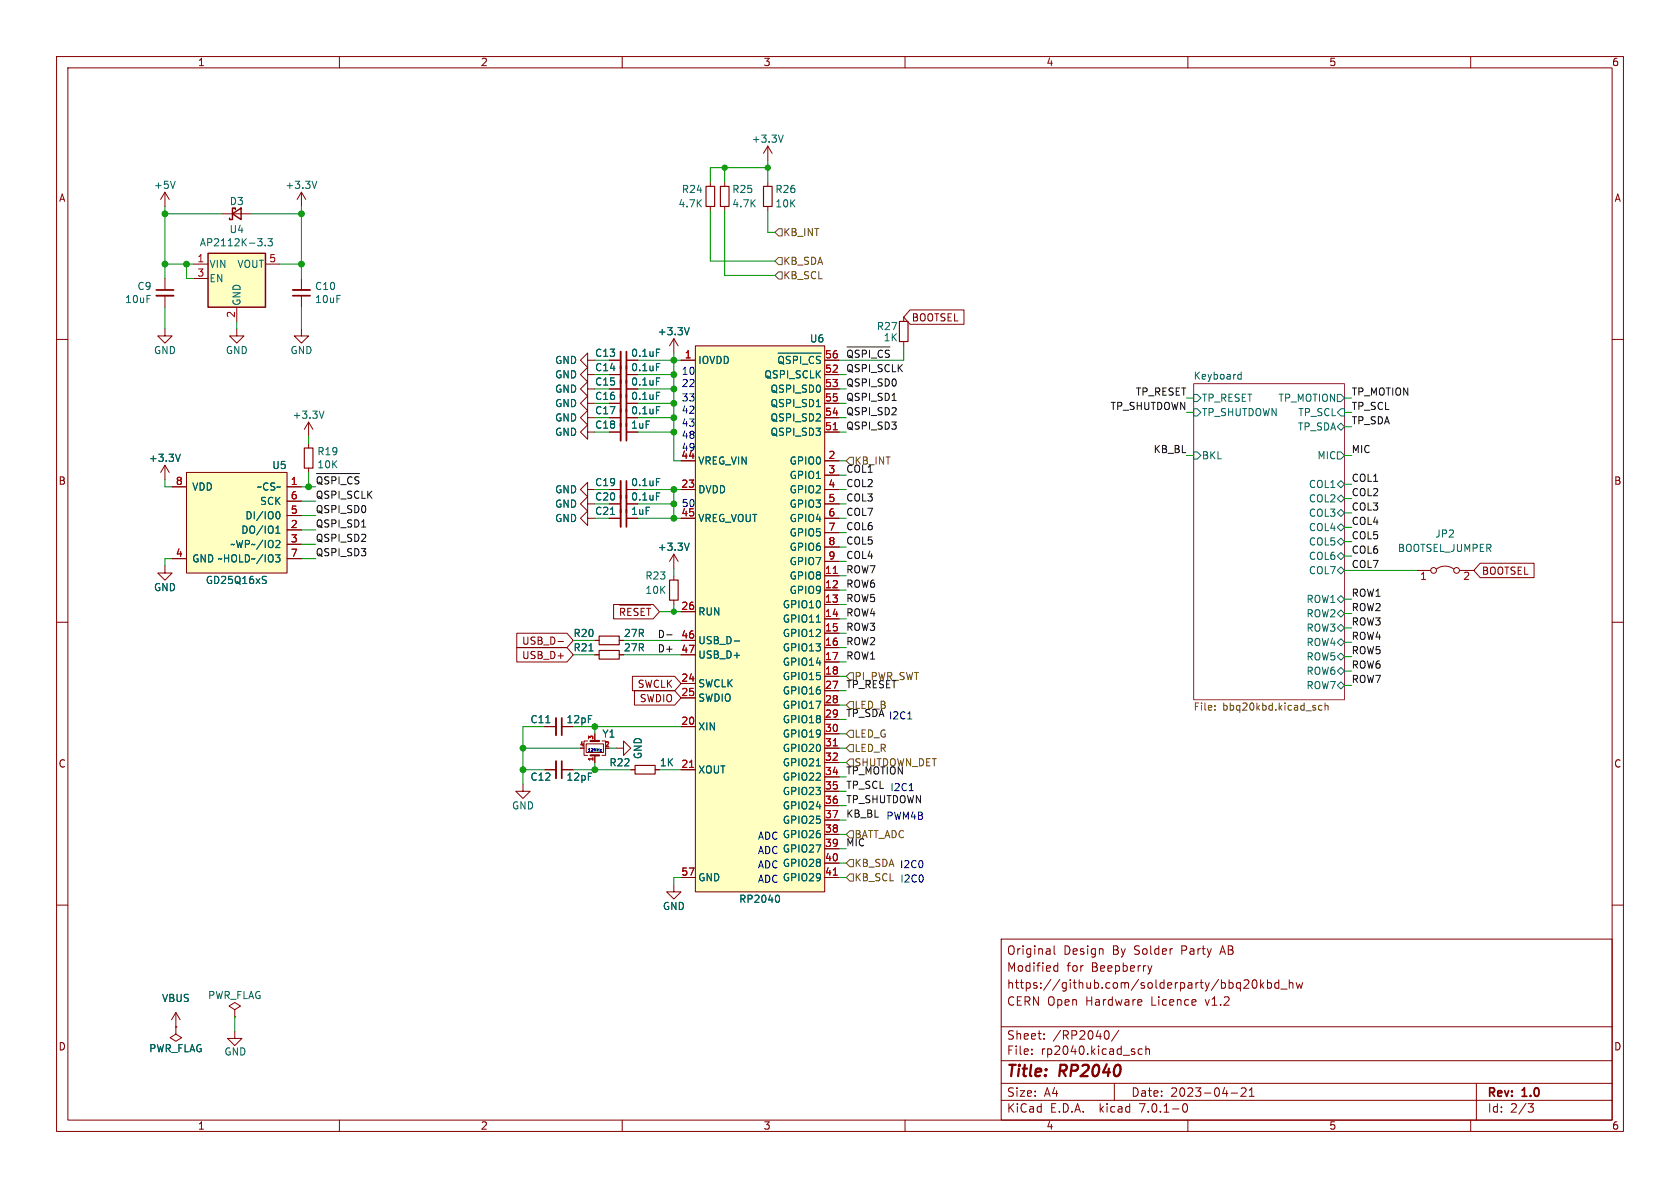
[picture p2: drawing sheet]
<svg xmlns="http://www.w3.org/2000/svg" width="297mm" height="210mm" viewBox="0 0 297 210" stroke-linecap="round" stroke-linejoin="round" font-family="sans-serif">
<g fill="none" stroke="#840000" stroke-width=".18">
<path d="M10 10h277v190h-277zM12 12h273v186h-273zM60 10v2M110 10v2M160 10v2M210 10v2M260 10v2M29.2 34l-.8 1.3M29.2 34v2.5M29.2 34l.7 1.3M39.3 37.8h5.1M53.3 34l-.8 1.3"/>
<path d="M53.3 34v2.5M53.3 34l.8 1.3M125.6 32.2v.7M125.6 36.5v.8M128.1 32.2v.7M128.1 36.5v.8M135.7 25.8v2.6M135.7 32.2v.7M135.7 36.5v.8M135.7 25.8l-.7 1.3M135.7 25.8l.8 1.3M10 60h2"/>
<path d="M29.2 58.1v1.3h1.2l-1.2 1.3-1.3-1.3h1.3M29.2 49.2v2.1M29.2 52.3v2M34.2 46.7h2.6M34.2 49.2h2.6M41.9 58.1v1.3h1.2l-1.2 1.3-1.3-1.3h1.3M41.9 54.3v2.5M46.9 46.7h2.6M53.3 58.1v1.3h-1.3l1.3 1.3 1.3-1.3h-1.3M53.3 49.2v2.1M53.3 52.3v2M119.1 59.9v2.5"/>
<path d="M119.1 59.9l-.7 1.2M119.1 59.9l.8 1.2M159.8 56.1v.7M160.9 54.8h9.5v2.5h-9.5l-1.1-1.2zM285 60h2M54.6 74.6v2.6M54.6 78.4v.8M54.6 74.6l.7 1.3M54.6 74.6l-.8 1.3M103.9 76.4v-1.3l-1.3 1.3 1.3 1.2v-1.2h1.3M103.9 73.8v-1.2l-1.3 1.2 1.3 1.3v-1.3h1.3M103.9 68.8v-1.3l-1.3 1.3 1.3 1.2v-1.2h1.3"/>
<path d="M103.9 63.7v-1.3l-1.3 1.3 1.3 1.2v-1.2h1.3M103.9 66.2v-1.3l-1.3 1.3 1.3 1.3v-1.3h1.3M103.9 71.3v-1.3l-1.3 1.3 1.3 1.3v-1.3h1.3M107.7 66.2h2M107.7 68.8h2M107.7 63.7h2M107.7 71.3h2M107.7 73.8h2M107.7 76.4h2M110.7 66.2h2.1M110.7 68.8h2.1M110.7 63.7h2.1"/>
<path d="M110.7 71.3h2.1M110.7 73.8h2.1M110.7 76.4h2.1M120.4 63.7h2.5M122.9 61.1h22.9v96.6h-22.9zM145.8 66.2h2.5M145.8 68.8h2.5M145.8 63.7h2.5M145.8 71.3h2.5M145.8 73.8h2.5M145.8 76.4h2.5M159.8 60.4v.7"/>
<path d="M29.2 82.2v2.6M29.2 82.2l-.8 1.3M29.2 82.2l.7 1.3M30.4 86.1h2.6M30.4 98.8h2.6M33 83.5h17.7v17.8h-17.7zM50.7 86.1h2.6M50.7 93.7h2.6M50.7 96.2h2.6M50.7 98.8h2.6M50.7 91.1h2.6M50.7 88.6h2.6"/>
<path d="M54.6 82.8v.7M103.9 86.5v-1.2l-1.3 1.2 1.3 1.3v-1.3h1.3M103.9 89.1v-1.3l-1.3 1.3 1.3 1.2v-1.2h1.3M103.9 91.6v-1.3l-1.3 1.3 1.3 1.3v-1.3h1.3M107.7 89.1h2M107.7 91.6h2M107.7 86.5h2M110.7 89.1h2.1M110.7 91.6h2.1M110.7 86.5h2.1M119.1 98l-.7 1.2M119.1 98v2.5"/>
<path d="M119.1 98l.8 1.2M120.4 91.6h2.5M120.4 86.5h2.5M120.4 81.5h2.5M145.8 89.1h2.5M145.8 91.6h2.5M145.8 86.5h2.5M145.8 81.5h2.5M145.8 84h2.5M145.8 94.2h2.5M145.8 96.7h2.5M145.8 99.2h2.5"/>
<path d="M261.7 99.6h9.5v2.5h-9.5l-1.1-1.3zM10 110h2M29.2 100v1.3h-1.3l1.3 1.3 1.2-1.3h-1.2M91.4 111.9h8.8l1.1 1.3-1.1 1.3h-8.8zM91.4 114.5h8.8l1.1 1.2-1.1 1.3h-8.8zM98.6 113.4h1M105.2 113.2h.7M105.2 115.7h.7M108.5 106.9h7l1.1 1.2-1.1 1.3h-7zM109.5 113.2h.7M109.5 115.7h.7M109.5 107h5.5"/>
<path d="M110.4 107.8l-.2-.3h-.5v1.3M111.6 107.5h-.6v1.3M111.8 119.6h7.5l1.1 1.2-1.1 1.3h-7.5zM112.8 107.6l-.5-.1-.2 .3M113.9 107.5h-.6v1.3M114.3 107.5h.7M114.7 107.5v1.3M119.1 101.8v.7M119.1 106.1v.8M120.4 113.2h2.5M120.4 115.7h2.5M120.4 108.1h2.5"/>
<path d="M145.8 101.8h2.5M145.8 104.3h2.5M145.8 106.9h2.5M145.8 109.4h2.5M145.8 111.9h2.5M145.8 114.5h2.5M145.8 117h2.5M145.8 119.6h2.5M250.4 100.8h2.5M253.9 100.6a2.54 2.54 0 0 1 3.1 0M258 100.8h2.6M285 110h2"/>
<path d="M92.5 138.6v1.3h1.2l-1.2 1.2-1.3-1.2h1.3M96.3 128.4h2M96.3 136.1h2M99.3 128.4h2M99.3 136.1h2M103.6 131.5h3.1v1.5h-3.1zM103.9 131h-.6v2.5h.6M105.2 129.7v1.3M105.2 133.5v1.3M106.4 131h.7v2.5h-.7M109 132.3h1.2v-1.3l1.3 1.3-1.3 1.2v-1.2M111.5 136.1h.8"/>
<path d="M112.2 122.1h7.1l1.1 1.3-1.1 1.2h-7.1zM115.8 136.1h.8M120.4 128.4h2.5M120.4 136.1h2.5M120.4 120.8h2.5M120.4 123.4h2.5M145.8 122.1h2.5M145.8 124.6h2.5M145.8 127.2h2.5M145.8 129.7h2.5M145.8 132.3h2.5M145.8 134.8h2.5"/>
<path d="M145.8 137.3h2.5M145.8 139.9h2.5M10 160h2M119.1 156.4v1.3h1.3l-1.3 1.2-1.2-1.2h1.2M120.4 155.1h2.5M145.8 142.4h2.5M145.8 145h2.5M145.8 147.5h2.5M145.8 150h2.5M145.8 152.6h2.5M145.8 155.1h2.5M285 160h2"/>
<path d="M31.1 179l-.8 1.3M31.1 179v2.5M31.1 179l.8 1.3M41.5 178.5l1-.6-1-.7-1 .7 1 .6v1.3M41.5 179.8h.1M177 166h108v32h-108zM186.4 167.2v1.3l.2 .2M186.4 171.6h.6M186.4 170.8h.6M187 170.2v1.5M201.6 176.7l.3 .4-.8 .1M201.8 177.6l-.2 .1"/>
<path d="M203.6 170.7l-.3 1M211.4 176.8v.3l-.7 .1M219.9 173.3l.6-.1 .2 .1 .1 .3-.9 1.1h.9M221.5 173.3l.2-.1a.81 .81 0 0 1 .6 .6 .81 .81 0 0 1-.3 .8l-.1 .1a.81 .81 0 0 1-.4-1.4zM222.9 173.2v1.5M223 174.1l.4 .6M223.4 173.7l-.5 .6M224.1 173.8l.4-.1 .3 .3v.4l-.2 .2h-.5M224.1 173.2v1.5M226.1 173.8l-.5-.1-.2 .3v.4l.1 .2h.6M226.1 173.2v1.5M226.4 174.8h1.2"/>
<path d="M227.9 173.8l.2-.1 .4 .1 .1 .9M227.9 173.2v1.5M229.1 173.7l.3 1 .3-.7 .3 .7 .3-1M31.1 181.5v1.3l1 .6-1 .7-1-.7 1-.6M31.1 181.5h.1M41.5 182.3v1.3h1.3l-1.3 1.2-1.3-1.2h1.3M60 198v2M110 198v2M160 198v2M177 194.5h108M177 191.5h108M177 187.5h108"/>
<path d="M177 181.5h108M182.4 186.3v.1M182.4 185.5v.1M184.6 183.6v.1M184.6 182.8v.1M195.6 182.2a.81 .81 0 0 1 .6 .6 .81 .81 0 0 1-.3 .8l-.3 .1M197 191.5v3M197.8 182.1l-1.3 2M201.9 185.5l-.4-.1-.3 .3v.4l.2 .2h.5M202.6 185.5l.2-.1 .3 .1 .1 .9M202.6 184.9v1.5M209.2 195.2l.2-.1a.81 .81 0 0 1 .6 .6 .81 .81 0 0 1-.3 .8l-.1 .1a.81 .81 0 0 1-.4-1.4z"/>
<path d="M210 198v2M217.6 193.2h1.2M219.4 192.4l.6-.1 .2 .1 .1 .3-.9 1.1h.9M220.9 193.8h.8M220.9 192.7l.4-.4v1.5M260 198v2M261 191.5v6.5M270.1 195.1h1l-.5 .6 .4 .1 .1 .5-.3 .3h-.4"/>
<circle cx="253.4" cy="100.8" r=".51"/>
<circle cx="257.5" cy="100.8" r=".51"/>
</g>
<path d="M211 67.8h26.7v55.9h-26.7z" fill="#fff" stroke="#fff" stroke-width=".18"/>
<path d="M211 67.8h26.7v55.9h-26.7z" fill="none" stroke="#840084" stroke-width=".18"/>
<g fill="none" stroke="#006464" stroke-width=".18">
<path d="M31 32l-.4 1.3M56 32l-.4 1.3M138.5 23.9l-.5 1.2M46.9 43.3v.2M47.4 42.2h.7l-.4 .5 .4 .1v.5l-.2 .2-.5-.2M121.8 57.9l-.4 1.3M57.3 72.7l-.4 1.2M116.1 64.3h.6M116.1 66.8h.6M116.1 61.7h.6M116.1 69.3h.6M116.1 71.9h.6"/>
<path d="M137.6 62.4h7.6M137.7 63.4a.42 .42 0 0 1 .4-.4 .42 .42 0 0 1 .4 .4M139.7 63.1l-.5-.1-.2 .2M141 63.2l-.2-.2h-.5v1.3M141.5 63v1.3M143.8 63.1l-.3-.1-.4 .3M144.3 71.9h.7M145 63.1l-.4-.1-.3 .2M211 69.7h.7l.6 .7-.6 .6h-.7zM211 79.9h.7l.6 .6-.6 .7h-.7zM211 72.3h.7l.6 .6-.6 .6h-.7zM219.1 66.2h.3"/>
<path d="M219.4 65.8v1.2M219.4 67h-.3M236.4 79.9h.7l.6 .6-.6 .7h-.7zM236.4 75.4l.7-.6 .6 .6-.6 .7zM236.4 69.7h.7l.6 .7-.6 .6h-.7zM237.1 72.3h.6v1.2h-.6l-.7-.6zM31.9 80.3l-.4 1.3M48.7 98.1h.8l-.4 .5 .3 .1 .1 .4-.3 .2h-.3M48.8 94.3h.7M48.8 93.4l.3-.4v1.3M48.9 90.6l.2-.1a.68 .68 0 0 1 .4 .6 .68 .68 0 0 1-.4 .6l-.2-.1M49.4 95.6l.1 .2-.1 .3-.7 .7h.8"/>
<path d="M116.1 87.1h.6M116.1 84.6h.6M121.8 96l-.4 1.3M236.4 98.3l.7-.6 .6 .6-.6 .6zM236.4 93.2l.7-.6 .6 .6-.6 .7zM236.4 88.1l.7-.6 .6 .6-.6 .7zM236.4 85.6l.7-.6 .6 .6-.6 .6zM236.4 90.7l.7-.7 .6 .7-.6 .6zM237.1 95.1l.6 .7-.6 .6-.7-.6zM46.6 101.9h.5M46.8 102.5l.3 .3-.3 .4M129.8 113.3h1"/>
<path d="M144.3 110h.7M236.4 118.6l.7-.6 .6 .6-.6 .7zM236.4 116.1l.7-.7 .6 .7-.6 .6zM236.4 113.5l.7-.6 .6 .6-.6 .7zM236.4 100.8l.7-.6 .6 .6-.6 .7zM236.4 108.5l.7-.7 .6 .7-.6 .6zM236.4 105.9l.7-.6 .6 .6-.6 .7zM236.4 111l.7-.6 .6 .6-.6 .6zM144.3 135.4h.7M236.4 121.2l.7-.7 .6 .7-.6 .6zM137.5 158.2a.79 .79 0 0 1 0 1.3"/>
</g>
<g fill="none" stroke="#725600" stroke-width=".18">
<path d="M137.6 48.1h.7v1.2h-.7l-.6-.6zM137.6 45.5h.7v1.3h-.7l-.6-.6zM137.6 40.4h.7v1.3h-.7l-.6-.6zM150.2 80.8h.7v1.3h-.7l-.6-.6zM150.2 118.9h.7v1.3h-.7l-.6-.6zM150.2 131.6h.7v1.3h-.7l-.6-.6zM150.2 124h.7v1.3h-.7l-.6-.7zM150.2 129.1h.7v1.3h-.7l-.6-.7zM150.2 134.2h.7v1.2h-.7l-.6-.6zM214.8 125.4v.1M214.8 124.8v.1M233.7 124.8l-.4-.1-.2 .2 .1 .6h.5"/>
<path d="M234.2 124.8l.2-.1 .3 .1 .1 .7M234.2 124.3v1.2M150.2 151.9h.7v1.3h-.7l-.6-.6zM150.2 154.5h.7v1.3h-.7l-.6-.7zM150.2 146.9h.7v1.2h-.7l-.6-.6z"/>
</g>
<path d="M124.8 32.9h1.5v3.6h-1.5zM127.4 32.9h1.5v3.6h-1.5zM135 32.9h1.5v3.6h-1.5zM159 56.8h1.5v3.6h-1.5zM53.8 79.2h1.5v3.6h-1.5zM105.9 112.4h3.6v1.6h-3.6zM105.9 115h3.6v1.5h-3.6zM118.4 102.5h1.5v3.6h-1.5zM112.3 135.3h3.5v1.5h-3.5z" fill="none" stroke="#840000" stroke-width=".2"/>
<path d="M41.1 37.8l1.5-1v2zM41.6 37v-.2h-.5v2h-.5v-.2M36.8 44.8h10.1v9.5h-10.1z" fill="none" stroke="#840000" stroke-width=".25"/>
<path d="M27.6 52.3h3.1M51.8 51.3h3M109.7 62.2v15.7M109.7 85v8.1M98.3 126.9v3.1M98.3 134.5v3.1" fill="none" stroke="#840000" stroke-width=".33"/>
<path d="M27.6 51.3h3.1M51.8 52.3h3M110.7 62.2v15.7M110.7 85v8.1M99.3 126.9v3.1M99.3 134.5v3.1" fill="none" stroke="#840000" stroke-width=".3"/>
<g fill="#ffffc2" stroke="#ffffc2" stroke-width=".18">
<path d="M36.8 44.8h10.1v9.5h-10.1z"/>
<path d="M33 83.5h17.7v17.8h-17.7z"/>
<path d="M122.9 61.1h22.9v96.6h-22.9z"/>
</g>
<path d="M147.3 76h.7M147.3 101.4h.7M121.9 135.7h.7M147.3 131.8h.7M147.3 154.7h.7" fill="none" stroke="#a90000" stroke-width=".18"/>
<path d="M104.4 133.5h1.5M104.4 131h1.5" fill="none" stroke="#840000" stroke-width=".38"/>
<path d="M149.7 61.3h7.6M56 83.7h7.6M117.9 112.2h.9" fill="none" stroke="#0f0f0f" stroke-width=".18"/>
<path d="M106.1 132.5h.3l-.3 .3h.3M160.5 127.1h.7M160.7 139.8h.8" fill="none" stroke="#0000c2" stroke-width=".18"/>
<g fill="none" stroke="#009600" stroke-width=".18">
<path d="M29.2 36.5v12.7M29.2 37.8h10.1M44.4 37.8h8.9M53.3 36.5v12.7M125.6 37.3v8.9h11.4M128.1 29.6v2.6M128.1 37.3v11.4h8.9M135.7 28.4v3.8M135.7 37.3v3.8h1.3M135.7 29.6h-10.1v2.6M29.2 54.3v3.8M29.2 46.7h5"/>
<path d="M33 46.7v2.5h1.2M41.9 56.8v1.3M49.5 46.7h3.8M53.3 54.3v3.8M54.6 77.2v1.2M112.8 63.7h7.6M112.8 71.3h6.3M112.8 66.2h6.3M112.8 68.8h6.3M112.8 73.8h6.3M112.8 76.4h6.3M119.1 62.4v19.1h1.3"/>
<path d="M148.3 71.3h1.3M148.3 66.2h1.3M148.3 68.8h1.3M148.3 73.8h1.3M148.3 76.4h1.3M159.8 61.1v2.6h-11.5M209.8 72.9h1.2M209.8 70.4h1.2M237.7 72.9h1.3M237.7 70.4h1.3M237.7 75.4h1.3M29.2 84.8v1.3h1.2"/>
<path d="M30.4 98.8h-1.2v1.2M53.3 96.2h2.5M53.3 91.1h2.5M53.3 93.7h2.5M53.3 88.6h2.5M53.3 86.1h2.5M53.3 98.8h2.5M54.6 83.5v2.6M112.8 91.6h7.6M112.8 86.5h7.6M112.8 89.1h6.3M119.1 86.5v5.1"/>
<path d="M148.3 91.6h1.3M148.3 81.5h1.3M148.3 86.5h1.3M148.3 84h1.3M148.3 99.2h1.3M148.3 96.7h1.3M148.3 94.2h1.3M148.3 89.1h1.3M209.8 80.5h1.2M237.7 80.5h1.3M237.7 88.1h1.3M237.7 85.6h1.3"/>
<path d="M237.7 93.2h1.3M237.7 90.7h1.3M237.7 98.3h1.3M237.7 95.8h1.3M101.3 115.7h3.9M101.3 113.2h3.9M110.2 115.7h10.2M110.2 113.2h10.2M116.6 108.1h3.8M119.1 100.5v1.3M119.1 106.9v1.2M148.3 111.9h1.3"/>
<path d="M148.3 106.9h1.3M148.3 109.4h1.3M148.3 104.3h1.3M148.3 101.8h1.3M148.3 119.6h1.3M148.3 114.5h1.3M148.3 117h1.3M237.7 105.9h1.3M237.7 108.5h1.3M237.7 111h1.3M237.7 116.1h1.3M237.7 118.6h1.3"/>
<path d="M237.7 113.5h1.3M237.7 100.8h12.7M92.5 136.1h3.8M92.5 132.3h10.1M96.3 128.4h-3.8v10.2M101.3 128.4h19.1M101.3 136.1h10.2M105.2 128.4v1.3M105.2 134.8v1.3M107.7 132.3h1.3M116.6 136.1h3.8M148.3 132.3h1.3"/>
<path d="M148.3 137.3h1.3M148.3 134.8h1.3M148.3 139.9h1.3M148.3 122.1h1.3M148.3 124.6h1.3M148.3 127.2h1.3M148.3 129.7h1.3M237.7 121.2h1.3M120.4 155.1h-1.3v1.3M148.3 145h1.3M148.3 142.4h1.3M148.3 155.1h1.3"/>
<path d="M148.3 147.5h1.3M148.3 152.6h1.3M148.3 150h1.3M41.5 179.8v2.5"/>
</g>
<g fill="#009600" stroke="#009600" stroke-width=".18">
<circle cx="29.2" cy="37.8" r=".51"/>
<circle cx="33" cy="46.7" r=".51"/>
<circle cx="53.3" cy="37.8" r=".51"/>
<circle cx="29.2" cy="46.7" r=".51"/>
<circle cx="53.3" cy="46.7" r=".51"/>
<circle cx="119.1" cy="108.1" r=".46"/>
<circle cx="119.1" cy="91.6" r=".51"/>
<circle cx="119.1" cy="66.2" r=".51"/>
<circle cx="119.1" cy="63.7" r=".51"/>
<circle cx="119.1" cy="89.1" r=".51"/>
<circle cx="119.1" cy="86.5" r=".51"/>
<circle cx="119.1" cy="73.8" r=".51"/>
<circle cx="119.1" cy="76.4" r=".51"/>
<circle cx="119.1" cy="71.3" r=".51"/>
<circle cx="119.1" cy="68.8" r=".51"/>
<circle cx="105.2" cy="128.4" r=".51"/>
<circle cx="105.2" cy="136.1" r=".51"/>
<circle cx="92.5" cy="132.3" r=".51"/>
<circle cx="92.5" cy="136.1" r=".51"/>
<circle cx="54.6" cy="86.1" r=".51"/>
<circle cx="135.7" cy="29.6" r=".46"/>
<circle cx="128.1" cy="29.6" r=".46"/>
</g>
<g font-size="2.8" fill="#840000">
<text x="178" y="190.8">Title:</text>
<text x="187.4" y="190.8">RP2040</text>
</g>
<g font-size="2.1" fill="#840000">
<text x="178" y="171.9">Modified</text>
<text x="178" y="168.9">Original</text>
<text x="188" y="168.9">Design</text>
<text x="188.6" y="171.9">for</text>
<text x="192.9" y="171.9">Beepberry</text>
<text x="196.7" y="168.9">By Solder</text>
<text x="208.9" y="168.9">Party</text>
<text x="215.9" y="168.9">AB</text>
<text x="178" y="177.9">CERN Open</text>
<text x="178" y="174.9">https://github.com/solderparty/bbq20kbd_hw</text>
<text x="191.9" y="177.9">Hardware</text>
<text x="203.5" y="177.9">Licence</text>
<text x="213.2" y="177.9">v1.2</text>
<text x="178" y="183.9">Sheet:</text>
<text x="186.2" y="183.9">/RP2040/</text>
<text x="178" y="186.6">File:</text>
<text x="184" y="186.6">rp2040.kicad_sch</text>
<text x="178" y="196.8">KiCad</text>
<text x="178" y="194">Size:</text>
<text x="184.6" y="194">A4</text>
<text x="185.7" y="196.8">E.D.A.</text>
<text x="194.4" y="196.8">kicad</text>
<text x="200" y="194">Date:</text>
<text x="201.5" y="196.8">7.0.1-0</text>
<text x="206.9" y="194">2023-04-21</text>
<text x="263" y="194.2">Rev:</text>
<text x="263" y="196.8">Id:</text>
<text x="267" y="196.8">2/3</text>
<text x="269.2" y="194.2">1.0</text>
</g>
<g font-size="1.8" fill="#840000">
<text x="35" y="11.8">1</text>
<text x="85" y="11.8">2</text>
<text x="135" y="11.8">3</text>
<text x="185" y="11.8">4</text>
<text x="235" y="11.8">5</text>
<text x="285" y="11.8">6</text>
<text x="10.4" y="35.8">A</text>
<text x="285.4" y="35.8">A</text>
<text x="161.2" y="57">BOOTSEL</text>
<text x="10.3" y="85.8">B</text>
<text x="285.3" y="85.8">B</text>
<text x="262" y="101.8">BOOTSEL</text>
<text x="109.3" y="109.7">~{RESET}</text>
<text x="92.2" y="114.1">USB_D-</text>
<text x="92.2" y="116.7">USB_D+</text>
<text x="112.6" y="121.7">SWCLK</text>
<text x="113" y="124.3">SWDIO</text>
<text x="10.3" y="135.8">C</text>
<text x="285.3" y="135.8">C</text>
<text x="10.3" y="185.8">D</text>
<text x="285.3" y="185.8">D</text>
<text x="35" y="199.8">1</text>
<text x="85" y="199.8">2</text>
<text x="135" y="199.8">3</text>
<text x="185" y="199.8">4</text>
<text x="235" y="199.8">5</text>
<text x="285" y="199.8">6</text>
</g>
<g font-size="1.8" fill="#006464">
<text x="132.8" y="25.4">+3.3V</text>
<text x="27.2" y="33.5">+5V</text>
<text x="50.4" y="33.5">+3.3V</text>
<text x="120.5" y="34.3">R24</text>
<text x="129.4" y="34.3">R25</text>
<text x="137" y="34.3">R26</text>
<text x="40.5" y="41.4">U4</text>
<text x="40.6" y="36.4">D3</text>
<text x="119.9" y="36.8">4.7K</text>
<text x="129.4" y="36.8">4.7K</text>
<text x="137" y="36.8">10K</text>
<text x="35.3" y="43.7">AP2112K-3.3</text>
<text x="37" y="47.5">VIN</text>
<text x="41.8" y="47.5">VOUT</text>
<text x="22.1" y="53.7">10uF</text>
<text x="24.2" y="51.4">C9</text>
<text x="37" y="50.1">EN</text>
<text x="55.6" y="51.4">C10</text>
<text x="55.6" y="53.7">10uF</text>
<text x="42.7" y="54.1" transform="rotate(-90 42.7 54.1)">GND</text>
<text x="116.2" y="59.4">+3.3V</text>
<text x="154.9" y="58.5">R27</text>
<text x="27.2" y="62.8">GND</text>
<text x="39.9" y="62.8">GND</text>
<text x="51.3" y="62.8">GND</text>
<text x="98.1" y="64.5">GND</text>
<text x="105.1" y="65.8">C14</text>
<text x="105.1" y="63.2">C13</text>
<text x="111.5" y="65.8">0.1uF</text>
<text x="111.5" y="63.2">0.1uF</text>
<text x="123.4" y="64.5">IOVDD</text>
<text x="137.3" y="65.1">~{QSPI_CS}</text>
<text x="143.1" y="60.7">U6</text>
<text x="156.2" y="60.5">1K</text>
<text x="98.1" y="69.6">GND</text>
<text x="98.1" y="67">GND</text>
<text x="105.1" y="68.3">C15</text>
<text x="105.1" y="70.9">C16</text>
<text x="111.5" y="68.3">0.1uF</text>
<text x="111.5" y="70.9">0.1uF</text>
<text x="135" y="67">QSPI_SCLK</text>
<text x="136.1" y="69.6">QSPI_SD0</text>
<text x="211" y="67.2">Keyboard</text>
<text x="212.5" y="71.2">TP_RESET</text>
<text x="225.9" y="71.2">TP_MOTION</text>
<text x="51.7" y="74.2">+3.3V</text>
<text x="98.1" y="77.2">GND</text>
<text x="98.1" y="74.7">GND</text>
<text x="98.1" y="72.1">GND</text>
<text x="105.1" y="73.4">C17</text>
<text x="105.1" y="75.9">C18</text>
<text x="111.5" y="73.4">0.1uF</text>
<text x="111.5" y="75.9">1uF</text>
<text x="136.1" y="77.2">QSPI_SD3</text>
<text x="136.1" y="74.7">QSPI_SD2</text>
<text x="136.1" y="72.1">QSPI_SD1</text>
<text x="212.5" y="73.7">TP_SHUTDOWN</text>
<text x="229.3" y="76.3">TP_SDA</text>
<text x="229.4" y="73.7">TP_SCL</text>
<text x="26.3" y="81.8">+3.3V</text>
<text x="48.1" y="83.1">U5</text>
<text x="56" y="80.6">R19</text>
<text x="56" y="82.9">10K</text>
<text x="123.4" y="82.3">VREG_VIN</text>
<text x="139.5" y="82.3">GPIO0</text>
<text x="212.5" y="81.3">BKL</text>
<text x="232.8" y="81.3">MIC</text>
<text x="34" y="86.9">VDD</text>
<text x="45.3" y="86.9">~CS~</text>
<text x="45.9" y="89.4">SCK</text>
<text x="98.1" y="87.4">GND</text>
<text x="98.1" y="89.9">GND</text>
<text x="105.1" y="88.6">C20</text>
<text x="105.1" y="86.1">C19</text>
<text x="111.5" y="88.6">0.1uF</text>
<text x="111.5" y="86.1">0.1uF</text>
<text x="123.4" y="87.4">DVDD</text>
<text x="139.5" y="84.8">GPIO1</text>
<text x="139.5" y="87.4">GPIO2</text>
<text x="139.5" y="89.9">GPIO3</text>
<text x="231.3" y="89">COL2</text>
<text x="231.3" y="86.4">COL1</text>
<text x="42.5" y="94.5">DO/IO1</text>
<text x="43.3" y="92">DI/IO0</text>
<text x="98.1" y="92.4">GND</text>
<text x="105.1" y="91.2">C21</text>
<text x="111.5" y="91.2">1uF</text>
<text x="123.4" y="92.4">VREG_VOUT</text>
<text x="139.5" y="92.4">GPIO4</text>
<text x="139.5" y="95">GPIO5</text>
<text x="231.3" y="94">COL4</text>
<text x="231.3" y="91.5">COL3</text>
<text x="253.7" y="95.2">JP2</text>
<text x="34" y="99.6">GND ~HOLD~/IO3</text>
<text x="40.6" y="97">~WP~/IO2</text>
<text x="116.2" y="97.5">+3.3V</text>
<text x="139.5" y="97.5">GPIO6</text>
<text x="139.5" y="100.1">GPIO7</text>
<text x="231.3" y="99.1">COL6</text>
<text x="231.3" y="96.6">COL5</text>
<text x="231.3" y="101.7">COL7</text>
<text x="247.1" y="97.7">BOOTSEL_JUMPER</text>
<text x="27.2" y="104.7">GND</text>
<text x="36.3" y="103.4">GD25Q16xS</text>
<text x="114" y="102.6">R23</text>
<text x="114" y="105.1">10K</text>
<text x="138.3" y="107.7">GPIO10</text>
<text x="139.5" y="102.6">GPIO8</text>
<text x="139.5" y="105.1">GPIO9</text>
<text x="230.8" y="106.7">ROW1</text>
<text x="101.3" y="112.8">R20</text>
<text x="110.2" y="112.8">27R</text>
<text x="123.4" y="109">RUN</text>
<text x="138.3" y="110.2">GPIO11</text>
<text x="138.3" y="112.8">GPIO12</text>
<text x="230.8" y="109.3">ROW2</text>
<text x="230.8" y="111.8">ROW3</text>
<text x="101.3" y="115.3">R21</text>
<text x="110.2" y="115.3">27R</text>
<text x="123.4" y="114">USB_D-</text>
<text x="123.4" y="116.6">USB_D+</text>
<text x="138.3" y="115.3">GPIO13</text>
<text x="138.3" y="117.8">GPIO14</text>
<text x="230.8" y="119.4">ROW6</text>
<text x="230.8" y="116.9">ROW5</text>
<text x="230.8" y="114.4">ROW4</text>
<text x="123.4" y="121.7">SWCLK</text>
<text x="123.4" y="124.2">SWDIO</text>
<text x="138.3" y="120.4">GPIO15</text>
<text x="138.3" y="122.9">GPIO16</text>
<text x="138.3" y="125.5">GPIO17</text>
<text x="230.8" y="122">ROW7</text>
<text x="93.7" y="128">C11</text>
<text x="100.1" y="128">12pF</text>
<text x="106.4" y="130.5">Y1</text>
<text x="123.4" y="129.3">XIN</text>
<text x="138.3" y="128">GPIO18</text>
<text x="138.3" y="130.5">GPIO19</text>
<text x="107.7" y="135.6">R22</text>
<text x="113.6" y="134.3" transform="rotate(-90 113.6 134.3)">GND</text>
<text x="116.6" y="135.6">1K</text>
<text x="123.4" y="136.9">XOUT</text>
<text x="138.3" y="133.1">GPIO20</text>
<text x="138.3" y="135.6">GPIO21</text>
<text x="90.5" y="143.2">GND</text>
<text x="93.7" y="138.2">C12</text>
<text x="100.1" y="138.2">12pF</text>
<text x="138.3" y="138.2">GPIO22</text>
<text x="138.3" y="140.7">GPIO23</text>
<text x="138.3" y="143.2">GPIO24</text>
<text x="138.3" y="145.8">GPIO25</text>
<text x="138.3" y="148.3">GPIO26</text>
<text x="123.4" y="155.9">GND</text>
<text x="138.3" y="150.9">GPIO27</text>
<text x="138.3" y="153.4">GPIO28</text>
<text x="138.3" y="155.9">GPIO29</text>
<text x="117.1" y="161">GND</text>
<text x="130.6" y="159.8">RP2040</text>
<text x="28.6" y="177.3">VBUS</text>
<text x="36.7" y="176.8">PWR_FLAG</text>
<text x="26.3" y="186.2">PWR_FLAG</text>
<text x="39.6" y="186.7">GND</text>
</g>
<g font-size="1.8" fill="#725600">
<text x="138.5" y="41.9">KB_INT</text>
<text x="138.5" y="47">KB_SDA</text>
<text x="138.5" y="49.5">KB_SCL</text>
<text x="151.1" y="82.3">KB_INT</text>
<text x="151.1" y="120.4">PI_PWR_SWT</text>
<text x="211" y="125.9">File:</text>
<text x="216.2" y="125.9">bbq20kbd.kicad_sch</text>
<text x="151.1" y="130.5">LED_G</text>
<text x="151.1" y="133.1">LED_R</text>
<text x="151.1" y="135.6">SHUTDOWN_DET</text>
<text x="151.1" y="148.3">BATT_ADC</text>
<text x="151.1" y="155.9">KB_SCL</text>
</g>
<g font-size="1.8" fill="#a90000">
<text x="34.8" y="46.4">1</text>
<text x="47.5" y="46.4">5</text>
<text x="34.8" y="49">3</text>
<text x="41.6" y="56.2" transform="rotate(-90 41.6 56.2)">2</text>
<text x="121" y="63.4">1</text>
<text x="145.8" y="66">52</text>
<text x="145.8" y="63.4">56</text>
<text x="145.8" y="68.5">53</text>
<text x="145.8" y="71">55</text>
<text x="145.8" y="76.1">51</text>
<text x="145.8" y="73.6">54</text>
<text x="120.4" y="81.2">44</text>
<text x="146.4" y="81.2">2</text>
<text x="146.4" y="83.7">3</text>
<text x="31" y="85.8">8</text>
<text x="51.4" y="85.8">1</text>
<text x="51.4" y="88.3">6</text>
<text x="120.4" y="89.7">50</text>
<text x="120.4" y="86.3">23</text>
<text x="146.4" y="86.3">4</text>
<text x="146.4" y="88.8">5</text>
<text x="51.4" y="93.4">2</text>
<text x="51.4" y="96">3</text>
<text x="51.4" y="90.9">5</text>
<text x="120.4" y="91.4">45</text>
<text x="146.4" y="91.4">6</text>
<text x="146.4" y="93.9">7</text>
<text x="31" y="98.5">4</text>
<text x="51.4" y="98.5">7</text>
<text x="145.8" y="101.5">11</text>
<text x="146.4" y="96.4">8</text>
<text x="146.4" y="99">9</text>
<text x="120.4" y="107.9">26</text>
<text x="145.8" y="104.1">12</text>
<text x="145.8" y="106.6">13</text>
<text x="251" y="102.7">1</text>
<text x="258.6" y="102.7">2</text>
<text x="120.4" y="113">46</text>
<text x="145.8" y="109.1">14</text>
<text x="145.8" y="111.7">15</text>
<text x="120.4" y="115.5">47</text>
<text x="145.8" y="114.2">16</text>
<text x="145.8" y="116.8">17</text>
<text x="145.8" y="119.3">18</text>
<text x="120.4" y="120.6">24</text>
<text x="120.4" y="123.1">25</text>
<text x="145.8" y="121.8">27</text>
<text x="145.8" y="124.4">28</text>
<text x="120.4" y="128.2">20</text>
<text x="145.8" y="126.9">29</text>
<text x="145.8" y="129.5">30</text>
<text x="120.4" y="135.8">21</text>
<text x="145.8" y="132">31</text>
<text x="145.8" y="134.5">32</text>
<text x="145.8" y="137.1">34</text>
<text x="145.8" y="139.6">35</text>
<text x="145.8" y="142.2">36</text>
<text x="145.8" y="144.7">37</text>
<text x="145.8" y="147.2">38</text>
<text x="145.8" y="149.8">39</text>
<text x="120.4" y="154.9">57</text>
<text x="145.8" y="152.3">40</text>
<text x="145.8" y="154.9">41</text>
</g>
<g font-size="1.8" fill="#0f0f0f">
<text x="149.6" y="63.3">~{QSPI_CS}</text>
<text x="149.6" y="65.9">QSPI_SCLK</text>
<text x="149.6" y="70.9">QSPI_SD1</text>
<text x="149.6" y="68.4">QSPI_SD0</text>
<text x="200.7" y="70">TP_RESET</text>
<text x="239" y="70">TP_MOTION</text>
<text x="149.6" y="76">QSPI_SD3</text>
<text x="149.6" y="73.5">QSPI_SD2</text>
<text x="196.2" y="72.5">TP_SHUTDOWN</text>
<text x="239" y="75.1">TP_SDA</text>
<text x="239" y="72.5">TP_SCL</text>
<text x="149.6" y="83.6">COL1</text>
<text x="203.8" y="80.2">KB_BL</text>
<text x="239" y="80.2">MIC</text>
<text x="55.8" y="85.7">~{QSPI_CS}</text>
<text x="55.8" y="88.2">QSPI_SCLK</text>
<text x="149.6" y="88.7">COL3</text>
<text x="149.6" y="86.2">COL2</text>
<text x="239" y="87.8">COL2</text>
<text x="239" y="85.2">COL1</text>
<text x="55.8" y="93.3">QSPI_SD1</text>
<text x="55.8" y="90.8">QSPI_SD0</text>
<text x="55.8" y="95.9">QSPI_SD2</text>
<text x="149.6" y="91.3">COL7</text>
<text x="149.6" y="93.8">COL6</text>
<text x="239" y="95.4">COL5</text>
<text x="239" y="92.9">COL4</text>
<text x="239" y="90.3">COL3</text>
<text x="55.8" y="98.4">QSPI_SD3</text>
<text x="149.6" y="101.4">ROW7</text>
<text x="149.6" y="96.3">COL5</text>
<text x="149.6" y="98.9">COL4</text>
<text x="239" y="100.5">COL7</text>
<text x="239" y="97.9">COL6</text>
<text x="149.6" y="106.5">ROW5</text>
<text x="149.6" y="104">ROW6</text>
<text x="239" y="105.6">ROW1</text>
<text x="116.2" y="112.9">D-</text>
<text x="149.6" y="111.6">ROW3</text>
<text x="149.6" y="109">ROW4</text>
<text x="239" y="113.2">ROW4</text>
<text x="239" y="108.1">ROW2</text>
<text x="239" y="110.6">ROW3</text>
<text x="116.2" y="115.4">D+</text>
<text x="149.6" y="114.1">ROW2</text>
<text x="149.6" y="116.7">ROW1</text>
<text x="239" y="118.3">ROW6</text>
<text x="239" y="115.7">ROW5</text>
<text x="149.6" y="121.7">TP_RESET</text>
<text x="151.1" y="125.5">LED_B</text>
<text x="239" y="120.8">ROW7</text>
<text x="149.6" y="137">TP_MOTION</text>
<text x="149.6" y="142.1">TP_SHUTDOWN</text>
<text x="149.6" y="144.6">KB_BL</text>
<text x="149.6" y="149.7">MIC</text>
</g>
<g font-size="1.8" fill="#0000c2">
<text x="120.4" y="66.3">10</text>
<text x="120.4" y="71">33</text>
<text x="120.4" y="68.5">22</text>
<text x="120.4" y="77.6">48</text>
<text x="120.4" y="75.5">43</text>
<text x="120.4" y="73.2">42</text>
<text x="120.4" y="79.8">49</text>
<text x="149.6" y="126.8">TP_SDA I2C1</text>
<text x="149.6" y="139.5">TP_SCL I2C1</text>
<text x="134" y="148.5">ADC GPIO26</text>
<text x="156.7" y="145">PWM4B</text>
<text x="134" y="153.6">ADC GPIO28</text>
<text x="134" y="151.1">ADC GPIO27</text>
<text x="151.1" y="153.4">KB_SDA I2C0</text>
<text x="134" y="156.1">ADC GPIO29</text>
<text x="159.2" y="156.1">I2C0</text>
</g>
<g font-size="1.1" fill="#a90000">
<text x="104.9" y="130.8" transform="rotate(-90 104.9 130.8)">3</text>
<text x="102.5" y="132">4</text>
<text x="104.9" y="134.6" transform="rotate(-90 104.9 134.6)">1</text>
<text x="106.9" y="132">2</text>
</g>
<text font-size=".7" fill="#0000c2" x="103.7" y="132.9">12MHz</text>
</svg>
